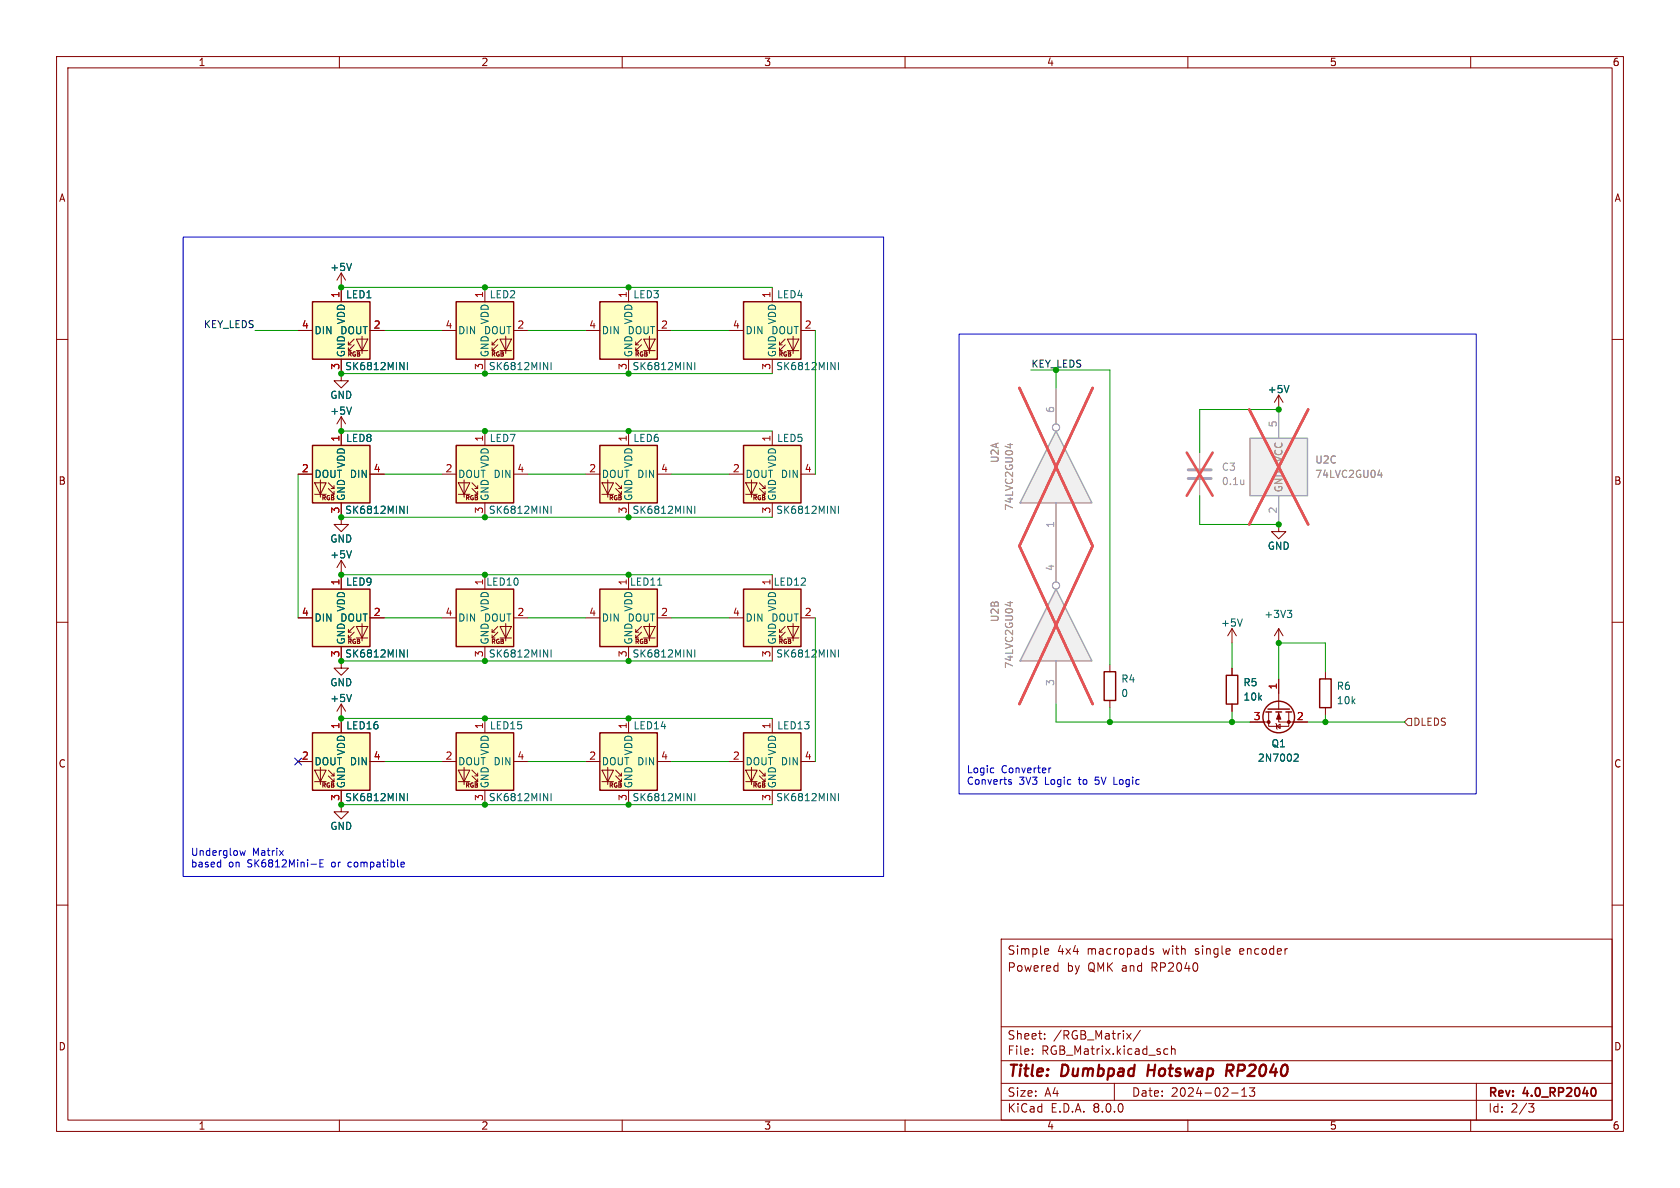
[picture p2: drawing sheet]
<svg xmlns="http://www.w3.org/2000/svg" width="297mm" height="210mm" viewBox="0 0 297 210" stroke-linecap="round" stroke-linejoin="round" font-family="sans-serif">
<g fill="none" stroke="#840000" stroke-width=".18">
<path d="M10 10h277v190h-277zM12 12h273v186h-273zM60 10v2M110 10v2M160 10v2M210 10v2M260 10v2M10 60h2M285 60h2M10 110h2M285 110h2M10 160h2"/>
<path d="M285 160h2M177 166h108v32h-108zM184.9 167.7l.4 .1 .1 .3-.7 .1M185.3 168.6l-.4 .1M186.6 170.7l.4 .1M187 170.2v1.5M187 171.6l-.4 .1M203.9 167.8l-.4-.1-.2 .2 .1 .2 .5 .2v.3h-.6M60 198v2M110 198v2M160 198v2M177 194.5h108"/>
<path d="M177 191.5h108M177 187.5h108M177 181.5h108M182.5 186.3v.1M182.5 185.5v.1M184.7 183.6v.1M184.7 182.8v.1M197 191.5v3M199.2 182.7l.8 1M200 182.7l-.8 1M201.6 182.1l-1.3 2M205.9 186.3h.6"/>
<path d="M205.9 185.5h.6M207.1 185.5l.2-.1 .4 .1v.9M207.1 184.9v1.5M210 198v2M217.7 193.2h1.2M219.5 193.8h.9M219.5 192.7l.5-.4v1.5M220.9 192.3h.9l-.5 .6 .4 .1v.7l-.2 .1h-.4l-.2-.1M260 198v2M261 191.5v6.5M271.2 195.1l-.5 .6 .4 .1 .1 .5-.3 .3h-.4"/>
</g>
<path d="M281.6 192.3a.81 .81 0 0 1 .6 .6 .81 .81 0 0 1-.3 .8l-.3 .1" fill="none" stroke="#840000" stroke-width=".3"/>
<path d="M203.1 188.2l-.3 2M217.3 189.3l.6 .9M217.7 188.2h-.7l-.3 2M217.8 189.2l-1 .1" fill="none" stroke="#840000" stroke-width=".4"/>
<path d="M131.4 129.5h10.2v10.2h-10.2z" fill="#ffffc2"/>
<path d="M128.9 134.6h2.5M131.8 136.1h2.1l-1.1 2.1zM131.8 138.2h2.1M132.8 135.6v3.1M134.2 137.2l1.1 1v-.5M134.2 136.1l1.1 1.1v-.5M134.7 138.2h.6M134.7 137.2h.6M136.5 127v2.5M136.5 139.7v2.5M141.6 134.6h2.5" fill="none" stroke="#840000" stroke-width=".18"/>
<path d="M131.4 129.5h10.2v10.2h-10.2z" fill="none" stroke="#840000" stroke-width=".25"/>
<path d="M146.9 140.3l.7 1.2v-1.2M148.2 140.3v1.2" fill="none" stroke="#006464" stroke-width=".18"/>
<path d="M131.4 104.1h10.2v10.2h-10.2z" fill="#ffffc2"/>
<path d="M128.9 109.2h2.5M136.5 101.6v2.5M136.5 114.3v2.5M137.8 112.8h.5M137.8 111.8h.5M138.8 111.8l-1 1v-.5M138.8 110.7l-1 1.1v-.5M139.2 110.7h2l-1 2.1zM139.2 112.8h2M140.2 110.2v3.1M141.6 109.2h2.5" fill="none" stroke="#840000" stroke-width=".18"/>
<path d="M131.4 104.1h10.2v10.2h-10.2z" fill="none" stroke="#840000" stroke-width=".25"/>
<path d="M146.9 114.9l.7 1.2v-1.2M148.2 114.9v1.2" fill="none" stroke="#006464" stroke-width=".18"/>
<path d="M106 129.5h10.2v10.2h-10.2z" fill="#ffffc2"/>
<path d="M103.5 134.6h2.5M106.4 136.1h2.1l-1.1 2.1zM106.4 138.2h2.1M107.4 135.6v3.1M108.8 137.2l1.1 1v-.5M108.8 136.1l1.1 1.1v-.5M109.3 138.2h.6M109.3 137.2h.6M111.1 127v2.5M111.1 139.7v2.5M116.2 134.6h2.5" fill="none" stroke="#840000" stroke-width=".18"/>
<path d="M106 129.5h10.2v10.2h-10.2z" fill="none" stroke="#840000" stroke-width=".25"/>
<path d="M121.5 140.3l.7 1.2v-1.2M122.8 140.3v1.2" fill="none" stroke="#006464" stroke-width=".18"/>
<path d="M131.4 78.7h10.2v10.2h-10.2z" fill="#ffffc2"/>
<path d="M136.5 76.2v2.5M128.9 83.8h2.5M131.8 85.3h2.1l-1.1 2.1zM131.8 87.4h2.1M132.8 84.8v3.1M134.2 86.4l1.1 1v-.5M134.2 85.3l1.1 1.1v-.5M134.7 87.4h.6M134.7 86.4h.6M136.5 88.9v2.5M141.6 83.8h2.5" fill="none" stroke="#840000" stroke-width=".18"/>
<path d="M131.4 78.7h10.2v10.2h-10.2z" fill="none" stroke="#840000" stroke-width=".25"/>
<path d="M146.9 89.5l.7 1.2v-1.2M148.2 89.5v1.2" fill="none" stroke="#006464" stroke-width=".18"/>
<path d="M106 78.7h10.2v10.2h-10.2z" fill="#ffffc2"/>
<g fill="none" stroke="#840000" stroke-width=".18">
<path d="M111.1 76.2v2.5M60.3 99.1l-.7 1.2M60.3 99.1v2.5M60.3 99.1l.8 1.2M103.5 83.8h2.5M106.4 85.3h2.1l-1.1 2.1zM106.4 87.4h2.1M107.4 84.8v3.1M108.8 86.4l1.1 1v-.5M108.8 85.3l1.1 1.1v-.5M109.3 87.4h.6M109.3 86.4h.6"/>
<path d="M111.1 88.9v2.5M116.2 83.8h2.5"/>
</g>
<path d="M106 78.7h10.2v10.2h-10.2z" fill="none" stroke="#840000" stroke-width=".25"/>
<path d="M62.1 97.4l-.4 1.2M121.5 89.5l.7 1.2v-1.2M122.8 89.5v1.2" fill="none" stroke="#006464" stroke-width=".18"/>
<path d="M80.6 129.5h10.2v10.2h-10.2z" fill="#ffffc2"/>
<g fill="none" stroke="#840000" stroke-width=".18">
<path d="M60.3 48.3l-.7 1.2M60.3 48.3v2.5M60.3 48.3l.8 1.2M78.1 134.6h2.5M81 136.1h2.1l-1.1 2.1zM81 138.2h2.1M82 135.6v3.1M83.4 137.2l1.1 1v-.5M83.4 136.1l1.1 1.1v-.5M83.9 138.2h.6M83.9 137.2h.6M85.7 127v2.5"/>
<path d="M85.7 139.7v2.5M90.8 134.6h2.5"/>
</g>
<path d="M80.6 129.5h10.2v10.2h-10.2z" fill="none" stroke="#840000" stroke-width=".25"/>
<path d="M62.1 46.6l-.4 1.2M96.1 140.3l.7 1.2v-1.2M97.4 140.3v1.2" fill="none" stroke="#006464" stroke-width=".18"/>
<path d="M131.4 53.3h10.2v10.2h-10.2z" fill="#ffffc2"/>
<path d="M128.9 58.4h2.5M136.5 50.8v2.5M138.8 59.9l-1 1.1v-.5M139.2 59.9h2l-1 2.1zM140.2 59.4v3.1M141.6 58.4h2.5M136.5 63.5v2.5M137.8 62h.5M137.8 61h.5M138.8 61l-1 1v-.5M139.2 62h2" fill="none" stroke="#840000" stroke-width=".18"/>
<path d="M131.4 53.3h10.2v10.2h-10.2z" fill="none" stroke="#840000" stroke-width=".25"/>
<path d="M146.9 64.1l.7 1.2v-1.2M148.2 64.1v1.2" fill="none" stroke="#006464" stroke-width=".18"/>
<path d="M106 53.3h10.2v10.2h-10.2z" fill="#ffffc2"/>
<g fill="none" stroke="#840000" stroke-width=".18">
<path d="M103.5 58.4h2.5M111.1 50.8v2.5M113.4 59.9l-1 1.1v-.5M113.8 59.9h2l-1 2.1zM114.8 59.4v3.1M116.2 58.4h2.5M111.1 63.5v2.5M112.4 62h.5M112.4 61h.5M113.4 61l-1 1v-.5M113.8 62h2M60.3 116.8v1.3h1.3l-1.3 1.3-1.2-1.3h1.2"/>
<path d="M60.3 142.2v1.3h1.3l-1.3 1.3-1.2-1.3h1.2"/>
</g>
<path d="M106 53.3h10.2v10.2h-10.2z" fill="none" stroke="#840000" stroke-width=".25"/>
<path d="M121.5 64.1l.7 1.2v-1.2M122.8 64.1v1.2" fill="none" stroke="#006464" stroke-width=".18"/>
<path d="M80.6 78.7h10.2v10.2h-10.2z" fill="#ffffc2"/>
<path d="M85.7 76.2v2.5M78.1 83.8h2.5M81 85.3h2.1l-1.1 2.1zM81 87.4h2.1M82 84.8v3.1M83.4 86.4l1.1 1v-.5M83.4 85.3l1.1 1.1v-.5M83.9 87.4h.6M83.9 86.4h.6M85.7 88.9v2.5M90.8 83.8h2.5M226.1 92.7v1.3h1.2l-1.2 1.3-1.3-1.3h1.3" fill="none" stroke="#840000" stroke-width=".18"/>
<path d="M80.6 78.7h10.2v10.2h-10.2z" fill="none" stroke="#840000" stroke-width=".25"/>
<path d="M96.1 89.5l.7 1.2v-1.2M97.4 89.5v1.2" fill="none" stroke="#006464" stroke-width=".18"/>
<path d="M106 104.1h10.2v10.2h-10.2z" fill="#ffffc2"/>
<g fill="none" stroke="#840000" stroke-width=".18">
<path d="M60.3 66v1.3h1.3l-1.3 1.3-1.2-1.3h1.2M60.3 73.7l-.7 1.2M60.3 73.7v2.5M60.3 73.7l.8 1.2M103.5 109.2h2.5M111.1 101.6v2.5M111.1 114.3v2.5M112.4 112.8h.5M112.4 111.8h.5M113.4 111.8l-1 1v-.5M113.4 110.7l-1 1.1v-.5M113.8 110.7h2l-1 2.1z"/>
<path d="M113.8 112.8h2M114.8 110.2v3.1M116.2 109.2h2.5"/>
</g>
<path d="M106 104.1h10.2v10.2h-10.2z" fill="none" stroke="#840000" stroke-width=".25"/>
<path d="M62.1 72l-.4 1.2M116.3 103.4h.7M121.5 114.9l.7 1.2v-1.2M122.8 114.9v1.2" fill="none" stroke="#006464" stroke-width=".18"/>
<path d="M55.2 53.3h10.2v10.2h-10.2z" fill="#ffffc2"/>
<path d="M52.7 58.4h2.5M60.3 50.8v2.5M62.6 59.9l-1 1.1v-.5M63 59.9h2l-1 2.1zM64 59.4v3.1M65.4 58.4h2.5M60.3 63.5v2.5M61.6 62h.5M61.6 61h.5M62.6 61l-1 1v-.5M63 62h2" fill="none" stroke="#840000" stroke-width=".18"/>
<path d="M55.2 53.3h10.2v10.2h-10.2z" fill="none" stroke="#840000" stroke-width=".25"/>
<path d="M70.7 64.1l.7 1.2v-1.2M72 64.1v1.2" fill="none" stroke="#006464" stroke-width=".18"/>
<path d="M80.6 53.3h10.2v10.2h-10.2z" fill="#ffffc2"/>
<path d="M78.1 58.4h2.5M85.7 50.8v2.5M88 59.9l-1 1.1v-.5M88.4 59.9h2l-1 2.1zM89.4 59.4v3.1M90.8 58.4h2.5M85.7 63.5v2.5M87 62h.5M87 61h.5M88 61l-1 1v-.5M88.4 62h2M60.3 91.4v1.3h1.3l-1.3 1.3-1.2-1.3h1.2" fill="none" stroke="#840000" stroke-width=".18"/>
<path d="M80.6 53.3h10.2v10.2h-10.2z" fill="none" stroke="#840000" stroke-width=".25"/>
<path d="M96.1 64.1l.7 1.2v-1.2M97.4 64.1v1.2" fill="none" stroke="#006464" stroke-width=".18"/>
<path d="M55.2 78.7h10.2v10.2h-10.2z" fill="#ffffc2"/>
<g fill="none" stroke="#840000" stroke-width=".18">
<path d="M60.3 76.2v2.5M52.7 83.8h2.5M55.6 85.3h2.1l-1.1 2.1zM55.6 87.4h2.1M56.6 84.8v3.1M58 86.4l1.1 1v-.5M58 85.3l1.1 1.1v-.5M58.5 87.4h.6M58.5 86.4h.6M60.3 88.9v2.5M65.4 83.8h2.5M60.3 124.5v2.5"/>
<path d="M60.3 124.5l-.7 1.2M60.3 124.5l.8 1.2"/>
</g>
<path d="M55.2 78.7h10.2v10.2h-10.2z" fill="none" stroke="#840000" stroke-width=".25"/>
<path d="M70.7 89.5l.7 1.2v-1.2M72 89.5v1.2M62.1 122.8l-.4 1.2" fill="none" stroke="#006464" stroke-width=".18"/>
<path d="M55.2 104.1h10.2v10.2h-10.2z" fill="#ffffc2"/>
<path d="M52.7 109.2h2.5M60.3 101.6v2.5M60.3 114.3v2.5M61.6 112.8h.5M61.6 111.8h.5M62.6 111.8l-1 1v-.5M62.6 110.7l-1 1.1v-.5M63 110.7h2l-1 2.1zM63 112.8h2M64 110.2v3.1M65.4 109.2h2.5" fill="none" stroke="#840000" stroke-width=".18"/>
<path d="M55.2 104.1h10.2v10.2h-10.2z" fill="none" stroke="#840000" stroke-width=".25"/>
<path d="M70.7 114.9l.7 1.2v-1.2M72 114.9v1.2" fill="none" stroke="#006464" stroke-width=".18"/>
<path d="M80.6 104.1h10.2v10.2h-10.2z" fill="#ffffc2"/>
<path d="M78.1 109.2h2.5M85.7 101.6v2.5M85.7 114.3v2.5M87 112.8h.5M87 111.8h.5M88 111.8l-1 1v-.5M88 110.7l-1 1.1v-.5M88.4 110.7h2l-1 2.1zM88.4 112.8h2M89.4 110.2v3.1M90.8 109.2h2.5" fill="none" stroke="#840000" stroke-width=".18"/>
<path d="M80.6 104.1h10.2v10.2h-10.2z" fill="none" stroke="#840000" stroke-width=".25"/>
<path d="M96.1 114.9l.7 1.2v-1.2M97.4 114.9v1.2" fill="none" stroke="#006464" stroke-width=".18"/>
<path d="M55.2 129.5h10.2v10.2h-10.2z" fill="#ffffc2"/>
<g fill="none" stroke="#840000" stroke-width=".18">
<path d="M217.8 111.1l-.8 1.3M217.8 111.1v2.6M217.8 111.1l.8 1.3M52.7 134.6h2.5M55.6 136.1h2.1l-1.1 2.1zM55.6 138.2h2.1M56.6 135.6v3.1M58 137.2l1.1 1v-.5M58 136.1l1.1 1.1v-.5M58.5 138.2h.6M58.5 137.2h.6M60.3 127v2.5"/>
<path d="M60.3 139.7v2.5M65.4 134.6h2.5"/>
</g>
<path d="M55.2 129.5h10.2v10.2h-10.2z" fill="none" stroke="#840000" stroke-width=".25"/>
<path d="M219.6 109.4l-.4 1.3M70.7 140.3l.7 1.2v-1.2M72 140.3v1.2" fill="none" stroke="#006464" stroke-width=".18"/>
<path d="M186.7 104.1l6.3 12.7h-12.7z" fill="#f0f0f0"/>
<path d="M186.7 104.1l6.3 12.7h-12.7z" fill="none" stroke="#a1a1a1" stroke-width=".25"/>
<g fill="none" stroke="#a1a1a1" stroke-width=".18">
<path d="M186.7 96.5v6.4M186.7 116.8v7.7"/>
<circle cx="186.7" cy="103.5" r=".63"/>
</g>
<path d="M178.2 106.5h.8M178.6 106.3v.8" fill="none" stroke="#989898" stroke-width=".18"/>
<path d="M180.2 96.5l13 28M193.2 96.5l-13 28" fill="none" stroke="#e65255" stroke-width=".46"/>
<path d="M195.2 118.7h2v5.1h-2z" fill="none" stroke="#840000" stroke-width=".25"/>
<path d="M196.2 117.5v1.2M196.2 123.8v1.3" fill="none" stroke="#840000" stroke-width=".18"/>
<path d="M186.7 76.2l6.3 12.7h-12.7z" fill="#f0f0f0"/>
<path d="M186.7 76.2l6.3 12.7h-12.7z" fill="none" stroke="#a1a1a1" stroke-width=".25"/>
<g fill="none" stroke="#a1a1a1" stroke-width=".18">
<path d="M186.7 68.6v6.3M186.7 88.9v7.6"/>
<circle cx="186.7" cy="75.6" r=".63"/>
</g>
<path d="M178.2 78.6h.8M178.6 78.4v.8" fill="none" stroke="#989898" stroke-width=".18"/>
<path d="M180.2 68.6l13 27.9M193.2 68.6l-13 27.9" fill="none" stroke="#e65255" stroke-width=".46"/>
<g fill="none" stroke="#840000" stroke-width=".18">
<path d="M226.1 69.9v2.5M226.1 69.9l-.8 1.2M226.1 69.9l.7 1.2M217.8 118.1v1.3M226.1 111.1v2.6M226.1 111.1l-.8 1.3M226.1 111.1l.7 1.3M234.3 118.7v1.3M217.8 124.5v1.2M221 127.6h3.3M224.3 125.9v2.5h3.5v-2.5M225.6 127.9l.1 .1v.8l.1 .1"/>
<path d="M225.7 128.4l.6-.4v.8zM226.1 125.9v1.7h5M226.1 120v5.3M234.3 125.1v1.3"/>
</g>
<g fill="none" stroke="#840000" stroke-width=".25">
<path d="M216.8 119.4h2v5.1h-2zM223.8 125.9h1M224.2 125.3h3.8M225.6 125.9h1M227.3 125.9h1M233.3 120h2v5.1h-2z"/>
<circle cx="226.1" cy="126.7" r="2.79"/>
</g>
<g fill="#840000" stroke="#840000" stroke-width=".18">
<path d="M226.1 126.1l.3 1h-.7z"/>
<circle cx="227.8" cy="127.6" r=".25"/>
<circle cx="224.3" cy="127.6" r=".25"/>
</g>
<path d="M227.9 68.1l-.4 1.3M227.6 107.9h.8l-.5 .5M228.1 108.4l.3 .2v.3l-.3 .3M229 133.3l.4 .1 .1 .3-.8 .9h.8" fill="none" stroke="#006464" stroke-width=".18"/>
<path d="M221 77.5h10.1v10.1h-10.1z" fill="#f0f0f0"/>
<path d="M221 77.5h10.1v10.1h-10.1z" fill="none" stroke="#a1a1a1" stroke-width=".25"/>
<g fill="none" stroke="#a1a1a1" stroke-width=".18">
<path d="M186.7 68.6v6.3M226.1 72.4v5.1M186.7 88.9v14M212.1 80v2.8M212.1 84.8v2.8M226.1 87.6v5.1M186.7 116.8v7.7"/>
<circle cx="186.7" cy="75.6" r=".63"/>
<circle cx="186.7" cy="103.5" r=".63"/>
</g>
<path d="M178.2 78.6h.8M178.6 78.4v.8M219.9 84.8v.9M219.9 85.5l-.1 .1M243.6 84h.8M244.2 83.6v.8M178.2 106.5h.8M178.6 106.3v.8" fill="none" stroke="#989898" stroke-width=".18"/>
<path d="M180.2 68.6l13 27.9-13 28M193.2 68.6l-13 27.9 13 28M220.9 72.4l10.4 20.3M231.3 72.4l-10.4 20.3M209.8 80l4.6 7.6M214.4 80l-4.6 7.6" fill="none" stroke="#e65255" stroke-width=".46"/>
<path d="M210.1 84.6h4M210.1 83.1h4" fill="none" stroke="#a1a1a1" stroke-width=".51"/>
<path d="M248.9 127h.7v1.3h-.7l-.6-.7z" fill="none" stroke="#725600" stroke-width=".18"/>
<g fill="none" stroke="#0000c2" stroke-width=".18">
<path d="M32.4 41.9h123.8v113h-123.8zM169.5 59.1h91.5v81.2h-91.5zM175.6 135.8h.1M175.7 136.5l-.1 .1M178.4 138.2l.4 .2v.2l-.4 .1M178.4 137.9h.4M185.4 135.8v.8M185.8 135.8l-.4 .2M196.9 137.4v1.3h.6M38.9 152.4l.1 .1M39 152v1.3M39 153.2l-.1 .1"/>
<path d="M43.4 150.4l-.3 .8-.2-.6-.3 .6M49.4 150.4l.7 .8M50.1 150.4l-.7 .8M55 152.8h.9M56.6 152.6h.4M57.2 152h-.6v1.3h.6M71.1 152.4l.3 .1 .1 .2-.6 .1M71.4 153.2l-.3 .1"/>
</g>
<g fill="none" stroke="#009600" stroke-width=".18">
<path d="M45.1 58.4h7.6M60.3 50.8h76.2M67.9 58.4h10.2M93.3 58.4h10.2M118.7 58.4h10.2M144.1 58.4v25.4M60.3 76.2h76.2M60.3 66h76.2M182.2 65.4h14v52.1M186.7 65.4v3.2M226.1 72.4h-14v7.6M52.7 83.8v25.4"/>
<path d="M60.3 91.4h76.2M67.9 83.8h10.2M93.3 83.8h10.2M118.7 83.8h10.2M212.1 87.6v5.1h14M60.3 116.8h76.2M60.3 101.6h76.2M67.9 109.2h10.2M93.3 109.2h10.2M118.7 109.2h10.2M144.1 109.2v25.4M217.8 113.7v4.4"/>
<path d="M234.3 118.7v-5h-8.2v6.3M60.3 127h76.2M67.9 134.6h10.2M93.3 134.6h10.2M118.7 134.6h10.2M186.7 124.5v3.1h34.3M196.2 125.1v2.5M217.8 125.7v1.9M231.1 127.6h17.2M234.3 126.4v1.2M60.3 142.2h76.2"/>
</g>
<path d="M52.1 134l1.2 1.2M53.3 134l-1.2 1.2" fill="none" stroke="#000084" stroke-width=".18"/>
<g fill="none" stroke="#006464" stroke-width=".18">
<path d="M62.1 46.6l-.4 1.2M62.1 72l-.4 1.2M70.7 64.1l.7 1.2v-1.2M72 64.1v1.2M227.9 68.1l-.4 1.3M62.1 97.4l-.4 1.2M70.7 89.5l.7 1.2v-1.2M72 89.5v1.2M70.7 114.9l.7 1.2v-1.2M72 114.9v1.2M62.1 122.8l-.4 1.2M229 133.3l.4 .1 .1 .3-.8 .9h.8"/>
<path d="M70.7 140.3l.7 1.2v-1.2M72 140.3v1.2"/>
</g>
<g fill="none" stroke="#840000" stroke-width=".18">
<path d="M52.7 58.4h2.5M60.3 50.8v2.5M65.4 58.4h2.5M60.3 63.5v2.5M60.3 76.2v2.5M52.7 83.8h2.5M60.3 88.9v2.5M65.4 83.8h2.5M52.7 109.2h2.5M60.3 101.6v2.5M60.3 114.3v2.5M65.4 109.2h2.5"/>
<path d="M217.8 118.1v1.3M52.7 134.6h2.5M60.3 127v2.5M60.3 139.7v2.5M65.4 134.6h2.5M217.8 124.5v1.2M221 127.6h2.5M226.1 120v2.6M228.6 127.6h2.5"/>
</g>
<g fill="#009600" stroke="#009600" stroke-width=".18">
<circle cx="111.1" cy="50.8" r=".46"/>
<circle cx="111.1" cy="91.4" r=".46"/>
<circle cx="111.1" cy="76.2" r=".46"/>
<circle cx="85.7" cy="50.8" r=".46"/>
<circle cx="85.7" cy="66" r=".46"/>
<circle cx="60.3" cy="76.2" r=".46"/>
<circle cx="60.3" cy="50.8" r=".46"/>
<circle cx="111.1" cy="66" r=".46"/>
<circle cx="217.8" cy="127.6" r=".46"/>
<circle cx="196.2" cy="127.6" r=".46"/>
<circle cx="85.7" cy="142.2" r=".46"/>
<circle cx="60.3" cy="142.2" r=".46"/>
<circle cx="85.7" cy="127" r=".46"/>
<circle cx="60.3" cy="127" r=".46"/>
<circle cx="85.7" cy="116.8" r=".46"/>
<circle cx="60.3" cy="101.6" r=".46"/>
<circle cx="60.3" cy="116.8" r=".46"/>
<circle cx="111.1" cy="101.6" r=".46"/>
<circle cx="111.1" cy="116.8" r=".46"/>
<circle cx="111.1" cy="142.2" r=".46"/>
<circle cx="111.1" cy="127" r=".46"/>
<circle cx="85.7" cy="101.6" r=".46"/>
<circle cx="85.7" cy="91.4" r=".46"/>
<circle cx="85.7" cy="76.2" r=".46"/>
<circle cx="60.3" cy="66" r=".46"/>
<circle cx="60.3" cy="91.4" r=".46"/>
<circle cx="226.1" cy="72.4" r=".46"/>
<circle cx="226.1" cy="92.7" r=".46"/>
<circle cx="226.1" cy="113.7" r=".46"/>
<circle cx="234.3" cy="127.6" r=".46"/>
</g>
<g font-size="2.8" fill="#840000">
<text x="178" y="190.9">Title:</text>
<text x="187.7" y="190.9">Dumbpad</text>
<text x="203.7" y="190.9">Hotswap</text>
<text x="218.4" y="190.9">RP2040</text>
</g>
<g font-size="2.1" fill="#840000">
<text x="178" y="172">Powered</text>
<text x="178" y="169">Simple</text>
<text x="186.9" y="169">4x4</text>
<text x="188.6" y="172">by</text>
<text x="192.2" y="169">macropads</text>
<text x="192.4" y="172">QMK and</text>
<text x="203.8" y="172">RP2040</text>
<text x="205.8" y="169">with</text>
<text x="211.6" y="169">single</text>
<text x="219.6" y="169">encoder</text>
<text x="178" y="184">Sheet:</text>
<text x="186.2" y="184">/RGB_Matrix/</text>
<text x="178" y="186.7">File:</text>
<text x="184.1" y="186.7">RGB_Matrix.kicad_sch</text>
<text x="178" y="196.9">KiCad</text>
<text x="178" y="194.1">Size:</text>
<text x="184.7" y="194.1">A4</text>
<text x="185.7" y="196.9">E.D.A.</text>
<text x="193.3" y="196.9">8.0.0</text>
<text x="200" y="194.1">Date:</text>
<text x="207" y="194.1">2024-02-13</text>
<text x="263" y="194.3">Rev:</text>
<text x="263" y="196.9">Id:</text>
<text x="267.1" y="196.9">2/3</text>
<text x="269.4" y="194.3">4.0_RP2040</text>
</g>
<g font-size="1.8" fill="#840000">
<text x="35" y="11.9">1</text>
<text x="85" y="11.9">2</text>
<text x="135" y="11.9">3</text>
<text x="185" y="11.9">4</text>
<text x="235" y="11.9">5</text>
<text x="285" y="11.9">6</text>
<text x="10.3" y="35.9">A</text>
<text x="285.3" y="35.9">A</text>
<text x="10.3" y="85.9">B</text>
<text x="285.3" y="85.9">B</text>
<text x="10.3" y="135.9">C</text>
<text x="285.3" y="135.9">C</text>
<text x="10.3" y="185.9">D</text>
<text x="285.3" y="185.9">D</text>
<text x="35" y="199.9">1</text>
<text x="85" y="199.9">2</text>
<text x="135" y="199.9">3</text>
<text x="185" y="199.9">4</text>
<text x="235" y="199.9">5</text>
<text x="285" y="199.9">6</text>
</g>
<g font-size="1.8" fill="#006464">
<text x="58.3" y="48.1">+5V</text>
<text x="61.1" y="52.9">LED1</text>
<text x="86.5" y="52.9">LED2</text>
<text x="111.9" y="52.9">LED3</text>
<text x="137.3" y="52.9">LED4</text>
<text x="55.5" y="59.3">DIN</text>
<text x="60" y="59.3">DOUT</text>
<text x="61.2" y="57.4" transform="rotate(-90 61.2 57.4)">VDD</text>
<text x="80.9" y="59.3">DIN</text>
<text x="85.4" y="59.3">DOUT</text>
<text x="86.6" y="57.4" transform="rotate(-90 86.6 57.4)">VDD</text>
<text x="106.3" y="59.3">DIN</text>
<text x="110.8" y="59.3">DOUT</text>
<text x="112" y="57.4" transform="rotate(-90 112 57.4)">VDD</text>
<text x="131.7" y="59.3">DIN</text>
<text x="136.2" y="59.3">DOUT</text>
<text x="137.4" y="57.4" transform="rotate(-90 137.4 57.4)">VDD</text>
<text x="60.9" y="65.6">SK6812MINI</text>
<text x="61.2" y="63.2" transform="rotate(-90 61.2 63.2)">GND</text>
<text x="86.3" y="65.6">SK6812MINI</text>
<text x="86.6" y="63.2" transform="rotate(-90 86.6 63.2)">GND</text>
<text x="111.7" y="65.6">SK6812MINI</text>
<text x="112" y="63.2" transform="rotate(-90 112 63.2)">GND</text>
<text x="137.1" y="65.6">SK6812MINI</text>
<text x="137.4" y="63.2" transform="rotate(-90 137.4 63.2)">GND</text>
<text x="58.3" y="70.7">GND</text>
<text x="224" y="69.7">+5V</text>
<text x="58.3" y="73.5">+5V</text>
<text x="61.1" y="78.3">LED8</text>
<text x="61.2" y="82.8" transform="rotate(-90 61.2 82.8)">VDD</text>
<text x="86.5" y="78.3">LED7</text>
<text x="86.6" y="82.8" transform="rotate(-90 86.6 82.8)">VDD</text>
<text x="111.9" y="78.3">LED6</text>
<text x="112" y="82.8" transform="rotate(-90 112 82.8)">VDD</text>
<text x="137.3" y="78.3">LED5</text>
<text x="137.4" y="82.8" transform="rotate(-90 137.4 82.8)">VDD</text>
<text x="55.5" y="84.7">DOUT DIN</text>
<text x="61.2" y="88.6" transform="rotate(-90 61.2 88.6)">GND</text>
<text x="80.9" y="84.7">DOUT DIN</text>
<text x="86.6" y="88.6" transform="rotate(-90 86.6 88.6)">GND</text>
<text x="106.3" y="84.7">DOUT DIN</text>
<text x="112" y="88.6" transform="rotate(-90 112 88.6)">GND</text>
<text x="131.7" y="84.7">DOUT DIN</text>
<text x="137.4" y="88.6" transform="rotate(-90 137.4 88.6)">GND</text>
<text x="60.9" y="91">SK6812MINI</text>
<text x="86.3" y="91">SK6812MINI</text>
<text x="111.7" y="91">SK6812MINI</text>
<text x="137.1" y="91">SK6812MINI</text>
<text x="58.3" y="98.9">+5V</text>
<text x="58.3" y="96.1">GND</text>
<text x="224" y="97.4">GND</text>
<text x="61.1" y="103.7">LED9</text>
<text x="85.9" y="103.7">LED10</text>
<text x="111.3" y="103.7">LED11</text>
<text x="136.7" y="103.7">LED12</text>
<text x="55.5" y="110.1">DIN</text>
<text x="60" y="110.1">DOUT</text>
<text x="61.2" y="108.2" transform="rotate(-90 61.2 108.2)">VDD</text>
<text x="80.9" y="110.1">DIN</text>
<text x="85.4" y="110.1">DOUT</text>
<text x="86.6" y="108.2" transform="rotate(-90 86.6 108.2)">VDD</text>
<text x="106.3" y="110.1">DIN</text>
<text x="110.8" y="110.1">DOUT</text>
<text x="112" y="108.2" transform="rotate(-90 112 108.2)">VDD</text>
<text x="131.7" y="110.1">DIN</text>
<text x="136.2" y="110.1">DOUT</text>
<text x="137.4" y="108.2" transform="rotate(-90 137.4 108.2)">VDD</text>
<text x="215.8" y="111">+5V</text>
<text x="223.4" y="109.4">+3V3</text>
<text x="60.9" y="116.4">SK6812MINI</text>
<text x="61.2" y="114" transform="rotate(-90 61.2 114)">GND</text>
<text x="86.3" y="116.4">SK6812MINI</text>
<text x="86.6" y="114" transform="rotate(-90 86.6 114)">GND</text>
<text x="111.7" y="116.4">SK6812MINI</text>
<text x="112" y="114" transform="rotate(-90 112 114)">GND</text>
<text x="137.1" y="116.4">SK6812MINI</text>
<text x="137.4" y="114" transform="rotate(-90 137.4 114)">GND</text>
<text x="58.3" y="121.5">GND</text>
<text x="58.3" y="124.3">+5V</text>
<text x="198.1" y="120.9">R4</text>
<text x="198.1" y="123.4">0</text>
<text x="219.7" y="121.5">R5</text>
<text x="219.7" y="124.1">10k</text>
<text x="236.2" y="122.1">R6</text>
<text x="236.2" y="124.7">10k</text>
<text x="61.1" y="129.1">LED16</text>
<text x="86.5" y="129.1">LED15</text>
<text x="111.9" y="129.1">LED14</text>
<text x="137.3" y="129.1">LED13</text>
<text x="55.5" y="135.5">DOUT DIN</text>
<text x="61.2" y="133.6" transform="rotate(-90 61.2 133.6)">VDD</text>
<text x="80.9" y="135.5">DOUT DIN</text>
<text x="86.6" y="133.6" transform="rotate(-90 86.6 133.6)">VDD</text>
<text x="106.3" y="135.5">DOUT DIN</text>
<text x="112" y="133.6" transform="rotate(-90 112 133.6)">VDD</text>
<text x="131.7" y="135.5">DOUT DIN</text>
<text x="137.4" y="133.6" transform="rotate(-90 137.4 133.6)">VDD</text>
<text x="222.3" y="134.8">2N7002</text>
<text x="224.7" y="132.3">Q1</text>
<text x="60.9" y="141.8">SK6812MINI</text>
<text x="61.2" y="139.4" transform="rotate(-90 61.2 139.4)">GND</text>
<text x="86.3" y="141.8">SK6812MINI</text>
<text x="86.6" y="139.4" transform="rotate(-90 86.6 139.4)">GND</text>
<text x="111.7" y="141.8">SK6812MINI</text>
<text x="112" y="139.4" transform="rotate(-90 112 139.4)">GND</text>
<text x="137.1" y="141.8">SK6812MINI</text>
<text x="137.4" y="139.4" transform="rotate(-90 137.4 139.4)">GND</text>
<text x="58.3" y="146.9">GND</text>
</g>
<g font-size="1.8" fill="#a90000">
<text x="60.1" y="52.8" transform="rotate(-90 60.1 52.8)">1</text>
<text x="85.5" y="52.8" transform="rotate(-90 85.5 52.8)">1</text>
<text x="110.9" y="52.8" transform="rotate(-90 110.9 52.8)">1</text>
<text x="136.3" y="52.8" transform="rotate(-90 136.3 52.8)">1</text>
<text x="53.3" y="58.2">4</text>
<text x="66" y="58.2">2</text>
<text x="78.7" y="58.2">4</text>
<text x="91.4" y="58.2">2</text>
<text x="104.1" y="58.2">4</text>
<text x="116.8" y="58.2">2</text>
<text x="129.5" y="58.2">4</text>
<text x="142.2" y="58.2">2</text>
<text x="60.1" y="65.5" transform="rotate(-90 60.1 65.5)">3</text>
<text x="85.5" y="65.5" transform="rotate(-90 85.5 65.5)">3</text>
<text x="110.9" y="65.5" transform="rotate(-90 110.9 65.5)">3</text>
<text x="136.3" y="65.5" transform="rotate(-90 136.3 65.5)">3</text>
<text x="53.3" y="83.6">2</text>
<text x="60.1" y="78.2" transform="rotate(-90 60.1 78.2)">1</text>
<text x="66" y="83.6">4</text>
<text x="78.7" y="83.6">2</text>
<text x="85.5" y="78.2" transform="rotate(-90 85.5 78.2)">1</text>
<text x="91.4" y="83.6">4</text>
<text x="104.1" y="83.6">2</text>
<text x="110.9" y="78.2" transform="rotate(-90 110.9 78.2)">1</text>
<text x="116.8" y="83.6">4</text>
<text x="129.5" y="83.6">2</text>
<text x="136.3" y="78.2" transform="rotate(-90 136.3 78.2)">1</text>
<text x="142.2" y="83.6">4</text>
<text x="60.1" y="90.9" transform="rotate(-90 60.1 90.9)">3</text>
<text x="85.5" y="90.9" transform="rotate(-90 85.5 90.9)">3</text>
<text x="110.9" y="90.9" transform="rotate(-90 110.9 90.9)">3</text>
<text x="136.3" y="90.9" transform="rotate(-90 136.3 90.9)">3</text>
<text x="60.1" y="103.6" transform="rotate(-90 60.1 103.6)">1</text>
<text x="85.5" y="103.6" transform="rotate(-90 85.5 103.6)">1</text>
<text x="110.9" y="103.6" transform="rotate(-90 110.9 103.6)">1</text>
<text x="136.3" y="103.6" transform="rotate(-90 136.3 103.6)">1</text>
<text x="53.3" y="109">4</text>
<text x="66" y="109">2</text>
<text x="78.7" y="109">4</text>
<text x="91.4" y="109">2</text>
<text x="104.1" y="109">4</text>
<text x="116.8" y="109">2</text>
<text x="129.5" y="109">4</text>
<text x="142.2" y="109">2</text>
<text x="60.1" y="116.3" transform="rotate(-90 60.1 116.3)">3</text>
<text x="85.5" y="116.3" transform="rotate(-90 85.5 116.3)">3</text>
<text x="110.9" y="116.3" transform="rotate(-90 110.9 116.3)">3</text>
<text x="136.3" y="116.3" transform="rotate(-90 136.3 116.3)">3</text>
<text x="225.8" y="122" transform="rotate(-90 225.8 122)">1</text>
<text x="60.1" y="129" transform="rotate(-90 60.1 129)">1</text>
<text x="85.5" y="129" transform="rotate(-90 85.5 129)">1</text>
<text x="110.9" y="129" transform="rotate(-90 110.9 129)">1</text>
<text x="136.3" y="129" transform="rotate(-90 136.3 129)">1</text>
<text x="221.5" y="127.4">3</text>
<text x="229.2" y="127.4">2</text>
<text x="53.3" y="134.4">2</text>
<text x="66" y="134.4">4</text>
<text x="78.7" y="134.4">2</text>
<text x="91.4" y="134.4">4</text>
<text x="104.1" y="134.4">2</text>
<text x="116.8" y="134.4">4</text>
<text x="129.5" y="134.4">2</text>
<text x="142.2" y="134.4">4</text>
<text x="60.1" y="141.7" transform="rotate(-90 60.1 141.7)">3</text>
<text x="85.5" y="141.7" transform="rotate(-90 85.5 141.7)">3</text>
<text x="110.9" y="141.7" transform="rotate(-90 110.9 141.7)">3</text>
<text x="136.3" y="141.7" transform="rotate(-90 136.3 141.7)">3</text>
</g>
<g font-size="1.8" fill="#aaa">
<text x="186.4" y="73.1" transform="rotate(-90 186.4 73.1)">6</text>
<text x="225.8" y="75.6" transform="rotate(-90 225.8 75.6)">5</text>
<text x="186.4" y="93.4" transform="rotate(-90 186.4 93.4)">1</text>
<text x="225.8" y="90.9" transform="rotate(-90 225.8 90.9)">2</text>
<text x="186.4" y="101" transform="rotate(-90 186.4 101)">4</text>
<text x="186.4" y="121.4" transform="rotate(-90 186.4 121.4)">3</text>
</g>
<g font-size="1.8" fill="#989898">
<text x="176.8" y="81.9" transform="rotate(-90 176.8 81.9)">U2A</text>
<text x="215.9" y="83.4">C3</text>
<text x="226.9" y="81.8" transform="rotate(-90 226.9 81.8)">VCC</text>
<text x="232.4" y="82.1">U2C</text>
<text x="215.9" y="86">0.1u</text>
<text x="226.9" y="87.1" transform="rotate(-90 226.9 87.1)">GND</text>
<text x="232.4" y="84.7">74LVC2GU04</text>
<text x="179.3" y="90.4" transform="rotate(-90 179.3 90.4)">74LVC2GU04</text>
<text x="176.8" y="110.1" transform="rotate(-90 176.8 110.1)">U2B</text>
<text x="179.3" y="118.3" transform="rotate(-90 179.3 118.3)">74LVC2GU04</text>
</g>
<text font-size="1.8" fill="#725600" x="249.7" y="128.5">DLEDS</text>
<g font-size="1.8" fill="#0000c2">
<text x="170.8" y="136.8">Logic</text>
<text x="177" y="136.8">Converter</text>
<text x="170.8" y="138.8">Converts</text>
<text x="180.2" y="138.8">3V3</text>
<text x="184.8" y="138.8">Logic</text>
<text x="191" y="138.8">to</text>
<text x="194.1" y="138.8">5V</text>
<text x="197.5" y="138.8">Logic</text>
<text x="33.7" y="151.4">Underglow</text>
<text x="33.7" y="153.4">based</text>
<text x="40.4" y="153.4">on</text>
<text x="43.9" y="153.4">SK6812Mini-E</text>
<text x="44.6" y="151.4">Matrix</text>
<text x="58.9" y="153.4">or</text>
<text x="62" y="153.4">compatible</text>
</g>
<text font-size="1.7" fill="#0f0f0f" x="35.9" y="58.1">KEY_LEDS</text>
<text font-size="1.7" fill="#009600" x="182.2" y="65.1">KEY_LEDS</text>
<g font-size="1.1" fill="#840000">
<text x="61.3" y="63.2">RGB</text>
<text x="86.7" y="63.2">RGB</text>
<text x="112.1" y="63.2">RGB</text>
<text x="137.5" y="63.2">RGB</text>
<text x="56.7" y="88.6">RGB</text>
<text x="82.1" y="88.6">RGB</text>
<text x="107.5" y="88.6">RGB</text>
<text x="132.9" y="88.6">RGB</text>
<text x="61.3" y="114">RGB</text>
<text x="86.7" y="114">RGB</text>
<text x="112.1" y="114">RGB</text>
<text x="137.5" y="114">RGB</text>
<text x="56.7" y="139.4">RGB</text>
<text x="82.1" y="139.4">RGB</text>
<text x="107.5" y="139.4">RGB</text>
<text x="132.9" y="139.4">RGB</text>
</g>
</svg>
